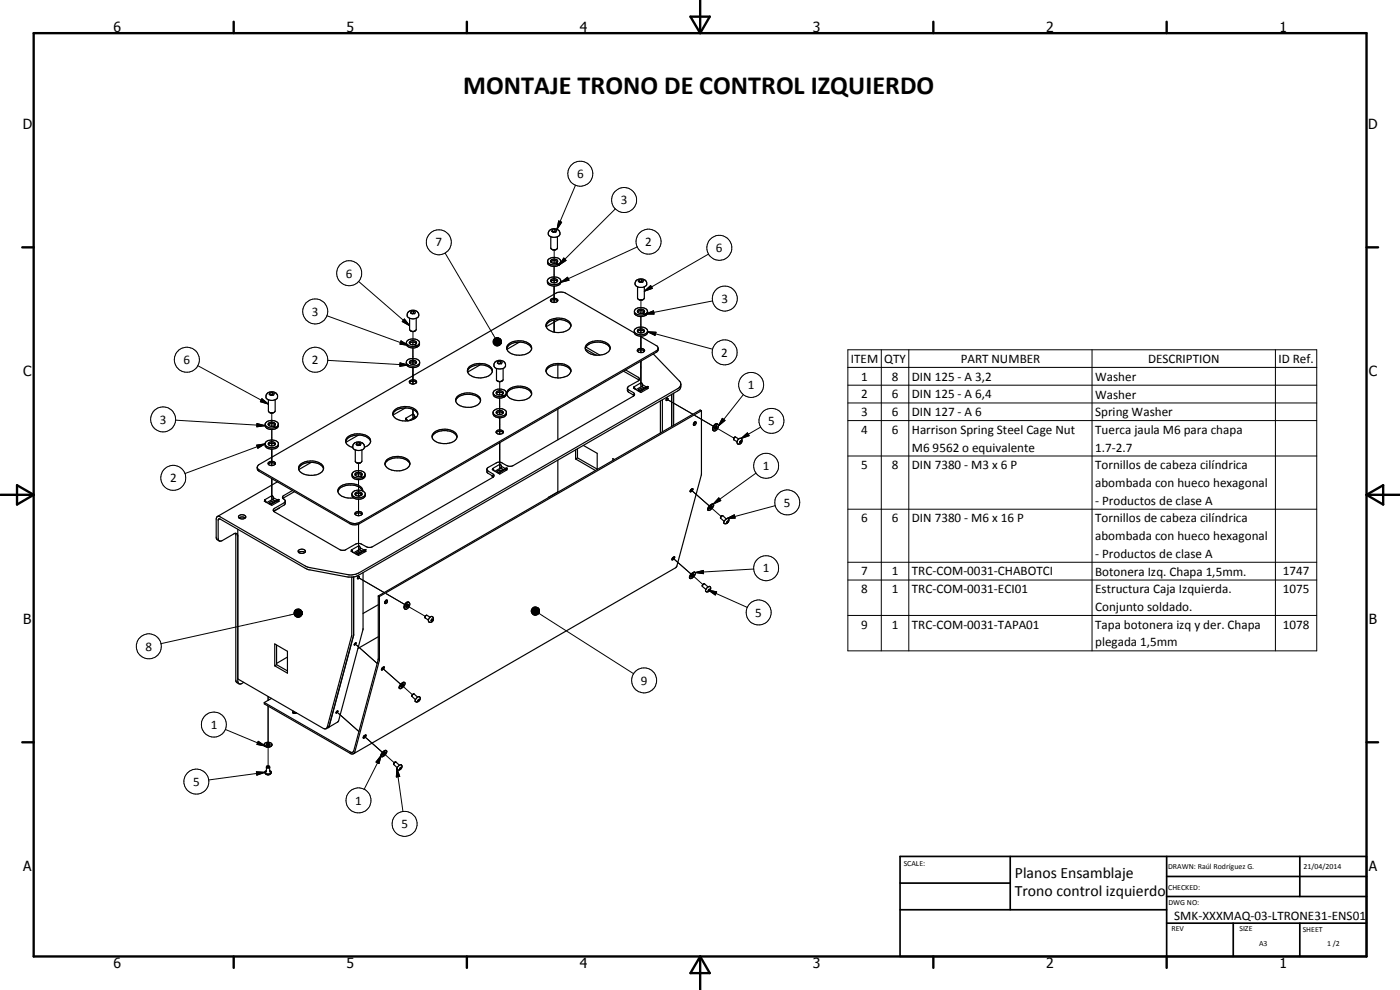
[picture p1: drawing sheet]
<svg xmlns="http://www.w3.org/2000/svg" width="420mm" height="297mm" viewBox="0 0 420 297" stroke-linecap="round" stroke-linejoin="round" font-family="sans-serif">
<g fill="none" stroke="#000" stroke-width=".3">
<path d="M172.7 55.6l-5.5 13.2M133.6 75.9l15 25.6M166.3 78.6v.4M166.3 79.9v5M166.3 75v4M167.7 66.3l.9 .4-1.4 2.1zM169.2 77.4l.7 .7-2.1 1.4zM184.7 62.7l-16.9 16.8M191.3 74.1l-23 10.6M212.6 76.2l-19.2 11.2M98.1 94.7l24.4 8.9M107.6 84.5l15.3 13.2"/>
<path d="M121.4 95.7l1.5 2-2.2-1.2zM123.9 99.5v4M166.3 85.9v4.9M166.3 96v3.6M166.3 96v3.7M168.3 84.7l2-1.5 .5 .9zM192.3 93.6v.4M192.3 95v4.9M192.4 90v4M192.4 95v4.9M193.4 87.4l1.9-1.7 .5 .8zM193.7 94.2l2.4-.9 .2 .9z"/>
<path d="M194.3 99.5l2.6 .2-.3 .9zM194.3 99.5l19.6 5.3M213.9 90.3l-20.2 3.9M59.4 109.7l21.1 11.5M78.6 119.6l1.9 1.6-2.4-.7zM98.3 108.1l24.2 1.4M120 108.9l2.5 .6-2.5 .4zM120.3 102.3l2.2 1.3-2.5-.3zM123.9 103v.5M123.9 104.4v4.9M123.9 110.3v4.9M148 102.4l2.5 .1-2.5 .2z"/>
<path d="M148 102.7l2.5-.2-2.5 .5zM148 102.5h2.5M148 102.2l2.5 .3-2.5-.1zM148 103l2.5-.5-2.3 .7zM148.2 101.9l2.3 .6-2.5-.3zM148.2 103.2l2.3-.7-2.2 .9zM148.3 101.7l.2-.2 2 1zM148.3 101.7l2.2 .8-2.3-.6zM148.3 103.4l2.2-.9-2 1.1zM148.5 101.5l.2-.1 1.8 1.1zM148.5 103.6l2-1.1-1.8 1.2zM148.7 101.4l.3-.1 1.5 1.2z"/>
<path d="M148.7 103.7l1.8-1.2-1.5 1.3zM149 101.3h.3l1.2 1.2zM149 103.8l1.5-1.3-1.2 1.3zM149.3 101.3h.3l.9 1.2zM149.6 101.3l.9 1.2zM149.8 101.5l.7 1zM149.9 118.1v.4M149.9 119.4v5M150 114.5v4M150 119.4v5M150 101.6l.5 .9zM150.2 101.8l.3 .7z"/>
<path d="M150.4 102l.1 .5zM150.5 102.5l-.9 1.3h-.3zM150.5 102.5l-.9 1.3zM150.5 102.5l-.7 1.1zM150.5 102.5l-.5 1zM150.5 102.5l-.3 .8zM150.5 102.5l-.1 .6zM150.5 102.5l-.1 .3zM192.3 100.9v4.9M192.3 108.4v7M192.4 108.4h.1M192.4 100.9v4.9"/>
<path d="M192.4 108.4v8.1M223.1 118.4l-7.5 9.4M254.5 104.9h140.7v90.4h-140.7zM254.5 110.2h140.7M254.5 115.6h140.7M264.5 104.9v90.4M272.7 104.9v90.4M327.7 104.9v90.4M382.8 104.9v90.4M52.7 126.1l26.9 1.6M77 133.6l2.6-.4-2.2 1.3zM77.1 127.1l2.5 .6-2.5 .4z"/>
<path d="M79.6 133.2l-24.1 8.9M81.6 124v3.9M81.6 128.9v4.9M81.6 134.7v5M107.6 139v4M123.9 122.9v1.9M123.9 122.9v3M149.9 125.3v5M149.9 132.8v7M150 132.8h.1M150 125.3v5M150 132.8v8.2"/>
<path d="M200.5 120l7.4 4.3M208.5 124.6l5.6 3.3M214.7 128.2l-.2-.1 5.7 3.3M216.8 125.5l.8 .7-2 1.6zM222.4 131.6l1.9-1.7 .5 .8zM228.3 128.1l-5.9 3.5M254.5 120.9h140.7M254.5 126.2h140.7M254.5 136.8h140.7M81.6 143.6v6.8M107.6 157.3h.1M107.6 143.9v4.9"/>
<path d="M107.6 149.8v4.9M107.6 157.3v8.2M207.3 146.9l5.6 4.9M213.3 152.2l3.1 2.7M215.7 149.4l.6 .8-2.3 1.1zM218.1 155.6l2.3-1.1 .2 .9zM226.9 141.9l-12.9 9.4M232.7 151.7l-14.6 3.9M254.5 152.8h140.7M107.9 173.5l7.4 4.3-7.3-4.3M115.9 178.1l5.5 3.3M201.9 167.4l5.5 4.9"/>
<path d="M207.8 172.6l-.1-.1 3.2 2.9M208.6 171.8l2.5-.6v.9zM212.6 177l2.5 .6-.4 .9zM212.6 177l11.7 5.2M226.2 170.7l-17.6 1.1M254.5 168.7h140.7M254.5 174h140.7M88.2 183.8l2.5 .1-2.5 .2zM88.2 184.1l2.5-.2-2.4 .5zM88.2 184.2l-39.9 8.9M88.2 184h2.5M88.3 183.6l2.4 .3-2.5-.1z"/>
<path d="M88.3 184.4l2.4-.5-2.3 .7zM88.4 183.3l2.3 .6-2.4-.3zM88.4 184.6l2.3-.7-2.2 .9zM88.5 183.1l.3-.2 1.9 1zM88.5 183.1l2.2 .8-2.3-.6zM88.5 184.8l2.2-.9-1.9 1.1zM88.8 182.9l.2-.1 1.7 1.1zM88.8 185l1.9-1.1-1.7 1.2zM89 182.8h.3l1.4 1.1zM89 185.1l1.7-1.2-1.4 1.3zM89.3 182.8l.2-.1 1.2 1.2zM89.3 185.2l1.4-1.3-1.2 1.3z"/>
<path d="M89.5 182.7l.3 .1 .9 1.1zM89.8 182.8l.9 1.1zM90.1 182.9l.6 1zM90.2 183l.5 .9zM90.5 183.2l.2 .7zM90.6 183.4l.1 .5zM90.7 183.9l-.9 1.3h-.3zM90.7 183.9l-.6 1.2-.3 .1zM90.7 183.9l-.6 1.2zM90.7 183.9l-.5 1zM90.7 183.9l-.2 .8zM90.7 183.9l-.1 .6z"/>
<path d="M90.7 183.9v.3zM106.9 193.5l6.3 5.6-6.2-5.6M122.1 181.7l-.2-.1 5.7 3.3M159.4 183.2l2.5 .1-2.5 .2zM159.4 183.5l2.5-.2-2.4 .5zM159.4 183.3h2.5M159.5 182.9l2.4 .4-2.5-.1zM159.5 183.8l2.4-.5-2.3 .7zM159.6 182.7l.2-.2 2.1 .8zM159.6 182.7l2.3 .6-2.4-.4zM159.6 184l2.3-.7-2.1 .9zM159.8 184.2l2.1-.9-1.9 1.1z"/>
<path d="M160 182.3l.2-.1 1.7 1.1zM160 182.3l1.9 1-2.1-.8zM160 184.4l1.9-1.1-1.7 1.2zM160.2 182.2l.3-.1 1.4 1.2zM160.2 184.5l1.7-1.2-1.4 1.3zM160.5 182.1h.2l1.2 1.2zM160.5 184.6l1.4-1.3-1.2 1.3zM160.7 182.1l.3 .1 .9 1.1zM161 182.2l.9 1.1zM161.2 182.2l.7 1.1zM161.5 182.4l.4 .9zM161.7 182.6l.2 .7z"/>
<path d="M161.7 184l28.4 18.1M161.8 182.8l.1 .5zM161.9 183.3l-.9 1.2-.3 .1zM161.9 183.3l-.9 1.2zM161.9 183.3l-.7 1.1zM161.9 183.3l-.4 1zM161.9 183.3l-.2 .8zM161.9 183.3l-.1 .6zM161.9 183.3v.3zM254.5 184.7h140.7M67.6 218.9l12 5M80.5 209v1.1"/>
<path d="M80.5 211.8v11.9M101.5 213.9l6.2 5.6-6.2-5.5M114.7 200.4l5.5 4.9M120.7 205.7l-.1-.1 3.2 2.8M77 231.6l2.5 .1-2.4 .9zM77.5 222.4l2.1 1.5-2.5-.5zM79.5 231.7l-16.9 2.3M80.5 224.2v5.8M109.3 220.9l5.5 4.8M114.4 226.6l-.7 2.5-.9-.5zM114.4 226.6l-5.1 10.2M115.2 226.1l-.1-.1 3.2 2.9"/>
<path d="M119.1 230.5l.9 2.5-1.1 .1zM119.1 230.5l1.8 13"/>
<circle cx="174.2" cy="52.1" r="3.7"/>
<circle cx="131.7" cy="72.7" r="3.8"/>
<circle cx="187.3" cy="60" r="3.8"/>
<circle cx="194.6" cy="72.5" r="3.8"/>
<circle cx="215.9" cy="74.4" r="3.7"/>
<circle cx="94.6" cy="93.5" r="3.8"/>
<circle cx="104.8" cy="82" r="3.8"/>
<circle cx="217.5" cy="89.6" r="3.8"/>
<circle cx="56.1" cy="107.9" r="3.8"/>
<circle cx="94.6" cy="107.9" r="3.8"/>
<circle cx="217.5" cy="105.7" r="3.8"/>
<circle cx="225.4" cy="115.5" r="3.7"/>
<circle cx="48.9" cy="125.9" r="3.7"/>
<circle cx="229.9" cy="139.7" r="3.8"/>
<circle cx="231.5" cy="126.3" r="3.7"/>
<circle cx="52" cy="143.4" r="3.8"/>
<circle cx="236.3" cy="150.7" r="3.7"/>
<circle cx="229.9" cy="170.5" r="3.8"/>
<circle cx="44.7" cy="193.9" r="3.7"/>
<circle cx="227.7" cy="183.8" r="3.8"/>
<circle cx="64.2" cy="217.4" r="3.7"/>
<circle cx="193.3" cy="204.2" r="3.8"/>
<circle cx="58.9" cy="234.5" r="3.7"/>
<circle cx="107.6" cy="240.2" r="3.8"/>
<circle cx="121.4" cy="247.2" r="3.8"/>
</g>
<g fill="none" stroke="#000" stroke-width=".35">
<path d="M164.3 78.4a1.51 1.51 0 0 0 1.8 1.5l1.5-.3-.2-.3M164.9 69.2a1.77 1.77 0 0 1 2-.5 1.77 1.77 0 0 1 1.1 1.7 2.13 2.13 0 0 1-3.5-.2zM165.3 71v3.5l.5 .4M165.3 78.6a1.42 1.42 0 0 1 2 0M165.8 69v.5M166.5 68.9l.5 .3-.2 .4-.7 .1-.5-.3 .2-.4M166.5 68.9l-.7 .1M166.5 69.5l-.7 .1M166.5 68.9v.6M166.5 69.5l.2 .1M166.9 78.9a.53 .53 0 0 0 .5-.6 .53 .53 0 0 0-.6-.5 .96 .96 0 0 0-1.5 .8l2.1 .7M166.9 78.9l.2 .3"/>
<path d="M166.9 78.9l.6 .3M167 74.8h-1.3M167.3 71v3.5l-.6 .5-.9-.1M167.4 79.3l.4 .2M167.5 79.2l.3 .3M167.5 79.2l.6-.4a1.14 1.14 0 0 0-.2-1.2 1.14 1.14 0 0 0-1.2-.3 1.87 1.87 0 0 0-2.3 1.2 2.19 2.19 0 0 0 3 .8M168.3 78.4l-.1 .7-.4 .4M122.5 93.6a1.72 1.72 0 0 1 2.1-.5 1.72 1.72 0 0 1 .9 1.9 2.29 2.29 0 0 1-3.3-.1zM122.9 95.5v3.3l.3 .4M123.2 99.2l.3 .2 1.1-.1M123.2 99.3l.4 .1M123.4 93.5v.5l.7-.1"/>
<path d="M124.1 93.3l.6 .3-.2 .5-.8 .1-.5-.3 .2-.4M124.1 93.3l-.7 .2M124.1 93.3v.6M124.1 93.9l.3 .2M124.9 95.5v3.5l-.6 .4-.6 .1M163.9 97.8a2.36 2.36 0 0 1 2.2-2.2 4.5 4.5 0 0 1 5.2 1.6l.1 .2a2.51 2.51 0 0 1-2.8 2.3 4.4 4.4 0 0 1-4.7-1.6M163.9 97.8v.3M163.9 97.8a3.6 3.6 0 0 1 4.2-1.9 3.4 3.4 0 0 1 3.3 1.9M164.3 84.3a2.43 2.43 0 0 0 4 0M164.5 83.7a2.62 2.62 0 0 1 3.8 .4 1.7 1.7 0 0 1-2.4 1.7 1.37 1.37 0 0 1-1.4-.6 1.37 1.37 0 0 1 0-1.5zM165.3 90.3a1.38 1.38 0 0 1 2 0M165.3 89.8a1.4 1.4 0 0 1 2.1 .4 1.24 1.24 0 0 1-2.2-.2z"/>
<path d="M165.3 84.5l.1-.2a1.53 1.53 0 0 1 1.9 .2M165.5 83.8a1.18 1.18 0 0 1 1.8 .5 1.15 1.15 0 0 1-1.1 .6 1.15 1.15 0 0 1-.9-.8zM167.7 95.9l-3.8 2.1M190.4 99.9l-20.7-12-1.2-.3-1.3 .2-89.4 51.6a1.17 1.17 0 0 0 0 2l27.2 15.7a3.1 3.1 0 0 0 2.9 0l89.2-51.5a1.14 1.14 0 0 0-.2-1.9l-4.8-2.8M190.4 99.4a2.39 2.39 0 0 0 3.9 0M190.4 93.5a2.25 2.25 0 0 0 3 .9M190.5 98.8a2.54 2.54 0 0 1 3.8 .4v.7a2.39 2.39 0 0 1-3.9-.2zM190.9 84.2a1.99 1.99 0 0 1 3.2 .6l-.1 .8a2.37 2.37 0 0 1-3 .3 1.05 1.05 0 0 1-.1-1.7zM191.3 86.1v3.4l.3 .3M191.3 93.6v-.1a1.18 1.18 0 0 1 1.1-.8 1.18 1.18 0 0 1 1.1 .7l-.1 .2M191.3 99.5a1.53 1.53 0 0 1 2.1 0M191.3 93.6l.7 .4h.8l.6 .4"/>
<path d="M191.3 93.6a1.42 1.42 0 0 1 2.1 0M191.4 99a1.3 1.3 0 0 1 2 .4 1.27 1.27 0 0 1-2.1-.1zM191.6 89.8l.6 .2M191.8 84v.6M192.6 83.9l.5 .3-.2 .5-.8 .1-.5-.3 .2-.5M192.6 83.9l-.8 .1M192.6 84.5l-.8 .1M192.6 83.9v.6M192.6 84.5l.2 .2M192.9 93.9l.3 .3M192.9 93.9l.7 .4M192.9 89.9l-.4 .1"/>
<path d="M193.4 93.6l-.5 .3M193.4 86.1v3.4a1.17 1.17 0 0 1-1.8 .3M193.5 94.4l.3 .2M193.6 94.3l.2 .3M194.3 93.4v.6l-.5 .6M194.3 93.4a2.28 2.28 0 0 0-3.7-.4 1.29 1.29 0 0 0 0 1.4 1.29 1.29 0 0 0 1.2 .6l1.9-.3-.3-.3M194.3 93.4l-.7 .9M80.3 118a1.73 1.73 0 0 1 2-.4 1.73 1.73 0 0 1 .9 1.9 2.3 2.3 0 0 1-3.4-.2l.1-.8zM80.5 119.9v3.4l.5 .5M81 117.9l.1 .6 .6-.1M81.7 117.8l.6 .3-.2 .4-.7 .2-.6-.3 .2-.5M81.7 117.8l-.7 .1"/>
<path d="M81.7 117.8v.6M81.7 118.4l.3 .1M82.6 119.9v3.4l-.7 .6M122 108.8a2.39 2.39 0 0 0 3.9 0M122 102.9a2.23 2.23 0 0 0 3 .9M122.1 108.2a2.77 2.77 0 0 1 3.8 .2 1.43 1.43 0 0 1-1.6 1.9 1.73 1.73 0 0 1-2.3-1.7zM122.9 108.5a1.25 1.25 0 0 1 2.1 .3 1.18 1.18 0 0 1-1.1 .5 1.18 1.18 0 0 1-1-.8zM122.9 103l-.1-.1a1.16 1.16 0 0 1 1.2-.7 1.16 1.16 0 0 1 1 .8l-.5 .3M122.9 114.8a1.43 1.43 0 0 1 2.1 0M122.9 103l2.1 .8M122.9 103l.7-.3h.7l.7 .3M122.9 114.3a1.19 1.19 0 0 1 1.2-.4 1.19 1.19 0 0 1 .9 .9 1.28 1.28 0 0 1-2.2-.3z"/>
<path d="M122.9 108.9a1.48 1.48 0 0 1 2 0M124.5 103.3l.2 .3M124.5 103.3l.7 .4M125 103.8l.3 .3a2.21 2.21 0 0 1-3.3-.8 1.62 1.62 0 0 1 2-1.6 1.48 1.48 0 0 1 1.5 .5 1.48 1.48 0 0 1 .2 1.6l-.3 .2M125 103.8l.4 .2M125.2 103.7l.2 .3M125.9 102.9l-.3 .5-.4 .3M137.2 119a5.1 5.1 0 0 1 7 .6 1.95 1.95 0 0 1-1.8 2.3 4.6 4.6 0 0 1-5.6-1.4l-.1-.5zM140.3 111.4a2.51 2.51 0 0 1 2.7-2.3 4.4 4.4 0 0 1 4.7 1.6 2.35 2.35 0 0 1-2.6 2.6 4.2 4.2 0 0 1-4.7-1.6M140.3 111.4l.1 .3M140.3 111.4a3.9 3.9 0 0 1 4.6-1.9 3.1 3.1 0 0 1 2.9 1.9M144.1 109.5l-3.7 2.1"/>
<path d="M148 118a2.14 2.14 0 0 0 3 .8M148.5 108.7a1.97 1.97 0 0 1 3.2 .4 1.51 1.51 0 0 1-2.2 1.6 1.19 1.19 0 0 1-1.2-.7 1.19 1.19 0 0 1 .2-1.3zM149 118.1l-.1-.2a1.18 1.18 0 0 1 1.1-.7 1.18 1.18 0 0 1 1.1 .7l-.5 .5M149 118.1l.6 .4 .8-.1 .6 .4M149 118.1a1.42 1.42 0 0 1 2 0M149 110.5v3.5l.3 .3M149.3 114.3l.5 .2M149.3 114.3l.5 .2 .9-.2M149.4 108.5v.5h.8M150.2 108.4l.5 .3-.2 .4-.7 .1-.5-.3 .1-.4M150.2 108.4l-.8 .1M150.2 108.4v.6"/>
<path d="M150.2 109l.2 .1M150.6 118.4l.2 .3M150.6 118.4l.6 .3M150.7 114.3l-.6 .2M151 110.5v3.4l-.3 .4M151.1 118.8l.4 .2M151.2 118.7l.3 .3M152 117.9l-.1-.2a2.09 2.09 0 0 0-3.1-.7l-.7 .6a1.35 1.35 0 0 0 1.4 1.8l1.8-.2-.3-.4M152 117.9l-.1 .6-.4 .5M152 117.9l-.8 .8M152.1 104.6a3.7 3.7 0 0 1 4.2-1.9 3.6 3.6 0 0 1 3.2 1.9M152.1 118.2a2.76 2.76 0 0 1 2.8-1.9 4 4 0 0 1 4.6 1.9"/>
<path d="M152.3 117.1a5.2 5.2 0 0 1 7 .2 1.92 1.92 0 0 1-1.6 2.6 5.1 5.1 0 0 1-5.4-1.2l-.3-.7zM152.6 103.3a5.2 5.2 0 0 1 6.7 .4 1.92 1.92 0 0 1-1.6 2.6 4.9 4.9 0 0 1-5.5-1.4l-.1-.8zM155.9 102.7l-3.8 2.1M163.9 111.4a3.6 3.6 0 0 1 4.2-1.9 3.4 3.4 0 0 1 3.3 1.9M164.4 110.1a5.3 5.3 0 0 1 6.7 .4 1.87 1.87 0 0 1-1.6 2.6 5.4 5.4 0 0 1-4.4-.3 1.61 1.61 0 0 1-.7-2.7zM167.4 109.5v3.9M175.7 104.7l3.1 1.9M175.7 104.6a3.7 3.7 0 0 1 4.2-1.9 3.6 3.6 0 0 1 3.2 1.9M175.8 104.1l4.2 2.5M175.9 103.5a5 5 0 0 1 7.1 .4 2.31 2.31 0 0 1-2.6 2.6 4 4 0 0 1-4.7-1.9zM187.1 111.4l4.7 2.7M187.7 111l3.8 2.2 .4 .5-.4 .6-2.8 1.6-.4 .6"/>
<path d="M188.3 116.5l.4 .5 1.6 1 .1 .5-.3 .4-36.1 20.8-1.4 .2-2.3-1.2h-.7l-3.1 1.6-.4 .4v.9l1.8 1.2M188.3 116.5l.1 .9 1.9 1.3M190.1 118.5l.2 .2M190.2 116.2l.2 .2M190.2 116.1v.1M190.2 116.1l.2 .2M190.4 116.4l.1 .3M190.4 116.3l.2 .5M191.3 105.3a1.41 1.41 0 0 0 2.1 .1M191.3 105.3a1.15 1.15 0 0 1 .9-.8 1.15 1.15 0 0 1 1.2 .4v.5M191.3 105.4a1.47 1.47 0 0 1 2.1 0M192 117.3l-.2 .2"/>
<path d="M192 117.3h.3M192.3 117.3v.1M192.3 117.4l-.4 .1M192.6 116l.8 .5M192.9 115.4l1.1 .7M192.9 115.5l-.5-.7-2.2 1.3M192.9 115.5l-.2 .4-1.8 1M192.9 116.8a.83 .83 0 0 0-1.4 .4l.1 .1M194.1 116.3l.2 .4M194.3 116.2l.3 .3-2.2 1.3-2.3-1.3 .3-.2M194.5 116l-2.2 1.3M194.5 116l-2.5 1.3"/>
<path d="M194.5 116l-2.2 1.4M196.1 106.2l7.8 8.1a1.38 1.38 0 0 1-.5 2.3l-96.1 55.5a5 5 0 0 1-3.1 .3l-12.2-2.4-25.9-14.9-.9-.1M197.5 104.6l-.3 .6-89.3 51.6a3.1 3.1 0 0 1-2.9 0l-27.5-15.9-.3-.6M198.8 120v9.6M200.1 119.5h.2a.34 .34 0 0 1 .1 .5 .34 .34 0 0 1-.5 0zM200.3 119.5h.1M201.6 118.3v9.6M202.2 118v9.6M204.3 115.3l-.1 1.2-.5 .6-96.7 55.8-1.2 .2h-1.6l-11.9-2.3-26.2-15.1-.5 .1-.1 6 .2 .5 1-.1 3.5-2a.71 .71 0 0 1 .7-.1 .71 .71 0 0 1 .5 .6M79.6 133.3a2.4 2.4 0 0 0 3.8 .3l.2-.3M79.6 127.4a2.4 2.4 0 0 0 3 .9M79.9 132.5a2.7 2.7 0 0 1 3.6 .4 1.44 1.44 0 0 1-1.6 1.8h-.7a1.35 1.35 0 0 1-1.5-.6 1.35 1.35 0 0 1 .2-1.6z"/>
<path d="M80.5 139.2a1.41 1.41 0 0 0 2.1 0M80.5 139.2a1.11 1.11 0 0 1 .8-.9 1.11 1.11 0 0 1 1.2 .4l.1 .5M80.5 139.2a1.47 1.47 0 0 1 2.1 0M80.5 127.5l.7-.4 .9 .1 .5 .3M80.5 127.5l.3 .3 1.2 .1 .6 .4M80.5 133.4l.7-.4h.7l.7 .4M80.8 123.7l.2 .1M81 123.8l.9 .1M82.2 127.8l.2 .3M82.2 127.8l.6 .4M82.2 123.7l-.3 .2M82.6 133.4a1.07 1.07 0 0 0-.7-.9 1.07 1.07 0 0 0-1.1 .3l-.3 .3 .1 .3"/>
<path d="M82.6 133.4a1.49 1.49 0 0 1-2 0M82.6 127.5a1.14 1.14 0 0 0-1-.9 1.14 1.14 0 0 0-1.1 .7v.2M82.6 128.3l.3 .3a2.31 2.31 0 0 1-3.3-.9 1.97 1.97 0 0 1 3-1.3l.7 .3 .2 .4v1l-.5 .4M82.6 128.3l.4 .2M82.6 127.5l-.4 .3M82.8 128.2l.2 .3M83.5 127.3l-.2 .6-.5 .3M90.1 139.4a5.3 5.3 0 0 1 6.8 .3 1.68 1.68 0 0 1-1.2 2.5 5.1 5.1 0 0 1-6-1.2v-.9zM93.4 138.7l-3.7 2.2M103.7 132.5a4.2 4.2 0 0 1 5.2-1.8 2.74 2.74 0 0 1 2.3 1.8M106.6 135a1.32 1.32 0 0 1-.6-1.7 1.32 1.32 0 0 1 1.6-.7 1.43 1.43 0 0 1 1.4 .6 1.43 1.43 0 0 1 .1 1.5l-.4 .3M106.6 135l.9 .2 1.2-.2"/>
<path d="M106.6 135v3.5a1.19 1.19 0 0 0 1.7 .3M107 138.8l.5 .1M107.1 133v.5l.7-.1M107.6 130.6l-3.8 2.1M107.8 132.8l.6 .3-.2 .5-.8 .1-.5-.3 .2-.4M107.8 132.8l-.7 .2M107.8 132.8v.6M107.8 133.4l.3 .2M108.6 135v3.3l-.2 .4-.7 .2M109.4 134.2a1.8 1.8 0 0 0 1.6-1.1 1.8 1.8 0 0 0-.4-2 5.6 5.6 0 0 0-6.4 .1 1.75 1.75 0 0 0-.3 1.9 1.75 1.75 0 0 0 1.5 1l.5 .2M115.5 139.3a4.3 4.3 0 0 1 5.6-1.7 2.74 2.74 0 0 1 1.9 1.7M116 138a4.9 4.9 0 0 1 6.9 .6 1.87 1.87 0 0 1-1.7 2.4 4.6 4.6 0 0 1-5.6-1.4l-.1-.5z"/>
<path d="M117.9 124.3a4.1 4.1 0 0 1 4.6-1.8 3 3 0 0 1 2.9 1.8M118.4 123.1a5.1 5.1 0 0 1 6.8 .3 1.68 1.68 0 0 1-1.3 2.5 4.9 4.9 0 0 1-5.9-1.3l-.1-.8zM121.7 122.4l-3.8 2.1M121.7 125.5l.4 .7M121.7 125.5l.4 .5M121.7 125.5l2.3-1.3 .4 .4v.6l-1.8 1M122 125.7l-.3 .2 .7 .4M122.1 126l.1 .2M124.1 125.4l.3 .2M124.4 124.9l.5 .3M129.7 131.1a3.9 3.9 0 0 1 4.6-1.8 3 3 0 0 1 2.8 1.8M130.2 129.8a5.1 5.1 0 0 1 6.7 .4 1.84 1.84 0 0 1-1.6 2.6 5.1 5.1 0 0 1-5.6-1.4v-.8z"/>
<path d="M136.8 120.3a3.6 3.6 0 0 1 4.2-2 3.3 3.3 0 0 1 3.2 2M148 123.9a2.29 2.29 0 0 0 3.1 .8l.9-.8M148.2 123.2a2.58 2.58 0 0 1 3.8 .5 1.8 1.8 0 0 1-2.7 1.6 1.32 1.32 0 0 1-1.1-2.1zM148.9 129.8a1.46 1.46 0 0 0 2.1 0M148.9 129.8a1.1 1.1 0 0 1 1.1-.8 1.1 1.1 0 0 1 1 .8M148.9 129.8a1.52 1.52 0 0 1 2.1 0M149 124a1.43 1.43 0 0 1 1.9 0M149 123.4a1.27 1.27 0 0 1 2 .4 1.24 1.24 0 0 1-2.1-.1zM150.5 139.9l1.1 .7M150.5 140l-.4-.7-2.3 1.3M150.5 140l-.1 .3-1.9 1.1M167.4 122.7v9.3"/>
<path d="M167.4 138v9.6M172.8 135v2.7M172.8 137.7l5.9 3.5M173.3 134.7v2.7M173.3 137.4l5.9 3.4M173.3 137.4l-.5 .3M175.1 133.6l4.1 2.4v4.9M184.4 137.9l-.5-.3v.6M198.2 120.3v9.6M208.4 126.7l.5-.1a.74 .74 0 0 1-.7 1l-.1-.4zM208.6 126.6l-.5 .8M210.5 123.2v19.1l-7.4 27.7-.3 .3-96.7 55.8"/>
<path d="M210.5 123.2l-96.6 55.8M210.5 123.2l-.4-.2-96.6 55.8M214.2 127.6l.6-.4 .6 .1a1.4 1.4 0 0 1-.8 2 .65 .65 0 0 1-.7-.3 .65 .65 0 0 1 0-.7zM214.6 128l.4-.2a.5 .5 0 0 1 .1 .6 .5 .5 0 0 1-.7 .2zM215 127.8v.6l-.6 .3M215.3 127.2a1.41 1.41 0 0 0-1.1 2M220.2 131.5v.5l1 .5M220.2 131.5v.2M220.4 131.2l.3-.1 1 .6M220.5 131.2l-.3 .3M220.5 131.2h.1M221.6 131.8a.71 .71 0 0 1 1.1 0 .71 .71 0 0 1-.2 1.1 .7 .7 0 0 1-1 .3 .7 .7 0 0 1-.2-1z"/>
<path d="M222.2 132.3v.2M222.2 132.5l-.2 .2 .3 .2M222.2 132.5l.3 .1M222.5 132.6v-.4l-.5 .3v.4h.3M222.5 132.6l-.2 .3M65.2 155l-.3 .7v5.5l.2 .6 .7 .5M71.4 158.8v45.6a.75 .75 0 0 0 .3 .7 .75 .75 0 0 0 .8 0l.6-.4M71.7 155.4l.8 .3 1.1-.3M71.7 155.4a.81 .81 0 0 1 .3-.9 .81 .81 0 0 1 1 0l.7 .4-.1 .5M71.7 155.4a1.59 1.59 0 0 1 1.9 0M79.4 150l.3 .6M79.4 150l.1 .2"/>
<path d="M79.7 150.3l.1 .3M81.2 151.2l-.1 .1M81.2 151.2h.3M81.5 151.3l-.4 .1M81.5 151.2v.1M81.7 149.9l.9 .4M82.1 149.4l1.1 .6M82.1 149.4l-.5-.7-2.2 1.3M82.1 149.4l-.2 .3-1.8 1.1M82.1 150.7a.81 .81 0 0 0-1.3 .5M83.3 144.6l-18.1 10.4M83.3 150.2l.2 .3"/>
<path d="M83.5 150.2l.3 .2-2.2 1.2-2.3-1.2 .3-.2M83.7 149.9l-2.2 1.3M83.7 149.9h-.3l-2.2 1.3M83.7 149.9l-2.2 1.4M83.8 152.4l-1.6 1M85.6 150.4v.8l-.4 .4-3.1 1.8M87.7 147.2l-2.5 1.5a.57 .57 0 0 0-.4 .6 .57 .57 0 0 0 .4 .5l.4 .6M88.3 147.5l-3.4 2.1M89.6 140.7a3.9 3.9 0 0 1 4.7-1.9 3 3 0 0 1 2.8 1.9M105.6 148.3l.2 .4a2.71 2.71 0 0 0 3.5 .2l.3-.6M105.7 142.4a2.2 2.2 0 0 0 3 .9M105.8 147.7a2.55 2.55 0 0 1 3.8 .4 1.73 1.73 0 0 1-2.3 1.7 1.35 1.35 0 0 1-1.4-.6 1.35 1.35 0 0 1-.1-1.5z"/>
<path d="M106.6 154.3a1.37 1.37 0 0 1 2.1 0M106.6 142.5l-.1-.1a1.19 1.19 0 0 1 1.1-.7 1.19 1.19 0 0 1 1.1 .7l-.5 .5M106.6 142.5l.4 .4h1l.7 .4M106.6 142.5l.7-.3h.7l.6 .3M106.6 153.8a1.13 1.13 0 0 1 1.2-.4 1.13 1.13 0 0 1 .9 .9 1.22 1.22 0 0 1-2.2-.3zM106.6 148.4a1.48 1.48 0 0 1 2 0M106.7 147.9l.1-.1a1.24 1.24 0 0 1 1.9 .4 1.18 1.18 0 0 1-1.1 .6 1.18 1.18 0 0 1-1.1-.6zM108.2 142.9l.2 .2M108.2 142.9l.7 .3M108.5 148.3l-.7 .5M108.7 143.3l.4 .2M108.8 147.3a4.7 4.7 0 0 0-6.5-1l-.9 1.2"/>
<path d="M108.9 147.3a3 3 0 0 0-3.4-2.2 3.7 3.7 0 0 0-4.1 2.1 3 3 0 0 0 3.3 2.2h1.4M108.9 143.2a1.01 1.01 0 0 0 .6-1.2 1.01 1.01 0 0 0-1.1-.7l-.3-.1a2.13 2.13 0 0 0-2.4 .8 1.4 1.4 0 0 0 1.4 1.9l1.8-.3-.2-.3M108.9 143.2l.2 .3M109.6 142.3l-.1 .8-.4 .4M146.1 141l2.1 1.4v.4l-.2 .3-36.2 20.9-.7 .3a3.4 3.4 0 0 1-2.6-1l-1.4-.2-3.3 1.8a1.91 1.91 0 0 1-1.9 0l-19.7-11.4-.2-.4 .4-.6 2.8-1.6 .4-.5M147.7 142.7l.2 .5-.1-.2M147.8 142.8v.2M147.8 143h.1M147.8 140.6h.1M147.8 140.6l.4 .6M147.9 142.8l.2 .2M147.9 142.8v.2"/>
<path d="M147.9 143l.1 .1M149.6 141.7l-.1 .2M149.6 141.7l.3 .1M149.9 141.8v.1M149.9 141.9l-.2-.1-.1 .2M150.2 140.4l.8 .5M150.5 141.2l-.8-.1-.4 .3-.1 .4M151.8 140.8l.1 .3M151.8 140.7l.4 .2-2.2 1.3-2.3-1.3 .3-.1M152.2 140.5l-2.3 1.4M152.2 140.5l-2.3 1.3M152.2 140.5l-.3-.1-2.3 1.3"/>
<path d="M164.6 149.2v.1M164.6 149.2l.1 .1M167.4 147.6l-2.8 1.6M167.4 147.6h.1M207.5 146.8l.3-.2a.66 .66 0 0 1-.7 .8l.3-.5M207.5 146.8l-.1 .1M207.5 146.8l-.3 .3M213 151.9l.9-.6a.75 .75 0 0 1-.2 1.3 .87 .87 0 0 1-1.2 .4zM213.6 151.8l-.7 .8M213.7 151.8l-.8 .8M213.7 151.8a.63 .63 0 0 1-.8 .8M214.1 151.4a.83 .83 0 0 0-1.2 .4l-.4 .6v.6"/>
<path d="M216.2 155.3l1.1 1.1M216.2 155.3l.5-.6h.2l1.1 1M216.7 154.7l-.5 .6M217.8 155.8a.51 .51 0 0 1 .7-.2 .51 .51 0 0 1 .3 .6 .9 .9 0 0 1-.6 .8 .9 .9 0 0 1-1-.2zM218 156.7l.2 .2M218.3 156.4l.2 .2M218.5 156.6v-.3h-.2l-.3 .6h.2M218.5 156.6l-.3 .3M70.7 160l.1 44.1 .1 .5 .8 .5M89.6 165.1a1.17 1.17 0 0 1 1.2-.4 1.17 1.17 0 0 1 .8 .9 1.1 1.1 0 0 1-1.2 .6 1.1 1.1 0 0 1-.8-1.1zM89.7 165.7l.5-.2 1.3 .2M105.4 165l.4 .7"/>
<path d="M105.4 165l2.4-1.2 .3 .5v.4l-1.9 1.2M105.4 165l.5 .7M105.6 173.1v17.5l-7.6 28h-.9l-25.7-14.9M106.1 173.1v17.5l-7.3 27.2-.3 .5M107.5 166.2h-.2l-.2 .2M107.5 166.2v.1M107.5 166.3l-.3 .1M107.8 164.9l.9 .5M108.1 164.4l1.2 .6M108.1 165.7l-.8-.1-.5 .3v.3M109 171.8v17l-7.4 27.4-.3 .5-2.8 1.6M109.4 165.2l.1 .4"/>
<path d="M109.5 165.2l.3 .2-2.2 1.3-2.2-1.3 .2-.2M109.8 164.9l-2.3 1.3M109.8 164.9h-.3l-2.3 1.3M109.8 164.9l-2.3 1.4M113.5 178.8l.4 .2M113.5 178.8v19.2l-7.5 27.6-.8 .1-25.9-14.9M113.9 179v19.1l-7.4 27.5a.87 .87 0 0 1-1.4 .4l-25.8-14.8v-.4M201.9 167.3l.4-.3 .2 .2-.8 .8zM202 167.2l-.3 .3M208.1 172.3l-.6 .7M208.1 172.3h.1M208.1 172.3l-.2 .4-.4 .3"/>
<path d="M208.2 172.3h.1M208.2 172.3l-.4 .7h-.3M208.6 171.8l.1 .4-.3 .6a1.11 1.11 0 0 1-1.3 .7M208.6 171.8v-.1a1.87 1.87 0 0 0-1.5 1.8M208.6 171.8l-.1-.1a1.66 1.66 0 0 0-1.6 1.7l.2 .1M211.1 175.3l-.3 .5M211.1 175.2h.3l1.1 .9M211.3 175.2l-.5 .4v.3l1.1 1M211.8 177.4v.1M212.5 177.2l.2 .1M212.8 176.8l.2 .2M213 177l.1-.2h-.2l-.3 .2-.1 .3h.2"/>
<path d="M213 177l-.3 .3M213.1 176a1.23 1.23 0 0 0-1.3 1.4M213.1 176h.1M213.1 176a1 1 0 0 1-.1 1.2 1 1 0 0 1-1.2 .3M82.5 193.2l3.8 2.2v6.6l-3.8-2.2zM83 193.5v5.9M83 199.4l3.3 1.9M83 199.4l-.5 .4M86.3 197.1l-3.3 2M106.5 193.1l.4-.1a.4 .4 0 0 1-.2 .4 .4 .4 0 0 1-.4 0zM113.5 181.4l-4.5 2.7M113.5 191.1l-6.1 3.5"/>
<path d="M115.7 180.2l.3-.2a.54 .54 0 0 1 .2 .8 .54 .54 0 0 1-.7 .2zM115.9 180l-.4 .9M122 181.5l.4-.2a.54 .54 0 0 1 0 .6 .54 .54 0 0 1-.6 .2zM122.4 181.3l-.1 .5-.4 .4M122.8 180.7a1.23 1.23 0 0 0-1.4 .7 1.23 1.23 0 0 0 .3 1.4 1.18 1.18 0 0 0 1.2-.7 1.18 1.18 0 0 0-.4-1.4 1.49 1.49 0 0 0-1 2M127.9 184.6l-.3 .4v.4l1 .7M127.9 184.7l-.4 .5M127.9 184.6l1.2 .6M129.1 185.1l.3-.1a.88 .88 0 0 1 .6 1.2 .88 .88 0 0 1-1.4 .2v-.6zM129.4 186.1v.3h.2M129.4 186.1l.2-.4 .3 .1v.3M129.4 186.1l.2 .3"/>
<path d="M129.6 185.9l-.2 .2M129.6 185.9l.3 .2M129.6 185.8v.1M129.7 185h.1M129.9 186.1l-.3 .3M81.5 209.5l-2.2 1.3M87.9 213.9h1M88.2 213.4l-.4 .3 .2 .3 .9-.1M98.5 218.3l-.6 .3M101.1 213.4h.3l-.5 .6zM114.6 200.5l.7-.4a.72 .72 0 0 1-.8 .9zM114.8 200.4l-.2 .2"/>
<path d="M115.3 200.2h.1M119.8 206.4l.1 .2M119.8 206.4a2.61 2.61 0 0 1 1.6-1.7 1.23 1.23 0 0 1-.9 1.8l-.6 .1M120.5 205.7l.6-.4-.2 .6-.5 .3zM121 205.3l-.2 .5-.5 .2M121.5 204.9a1.22 1.22 0 0 0-1.5 .8l-.2 .7M124.2 208.2l-.6 .5M124.2 208.2l-.5 .3-.1 .4 1.1 1M124.2 208.2h.1M124.3 208.2l1 1M125.4 209.2a.53 .53 0 0 1 .7 .1 .53 .53 0 0 1-.1 .8l-1 .6-.4-.3 .1-.5M125.4 209.2l-.7 .7"/>
<path d="M125.4 210.2l.1 .2M125.6 209.9l.2 .2M125.8 210.1l.1-.3-.5 .3v.3h.1M125.8 210.1l-.3 .3M79.3 223.5a1.24 1.24 0 0 1 1.1-.8 1.24 1.24 0 0 1 1.2 .8M79.3 223.4a1.25 1.25 0 0 0 1.1 .8 1.25 1.25 0 0 0 1.2-.8M79.3 223.6a1.57 1.57 0 0 0 2.3 0M79.9 223.4l.4-.2 .7 .2M80 223.3a.46 .46 0 0 1 .6-.3 .46 .46 0 0 1 .2 .6h-.7zM80 231.2l-.4 .2a.91 .91 0 0 0 .7 1.1 .91 .91 0 0 0 1.1-.8M80 230.2l.3 .2 .6-.2M80.1 229.9l-.1 .1"/>
<path d="M80.1 229.9l-.1 1.7M80.2 229.9h-.1M80.7 229.9l.2 .2v1.5M80.7 229.9l.1 .1-.3 .3-.5-.3M80.7 229.9h-.6M80.9 231.2l.4 .2a.75 .75 0 0 1-.3 .8 .75 .75 0 0 1-.9 0l-.6-.5M109.4 220.7l.3-.2a.6 .6 0 0 1 0 .6 .6 .6 0 0 1-.5 .4l-.2-.3 .3-.3M109.4 220.7l-.2 .3M109.4 220.7l-.1 .1M114.3 226.9l.2 .1M115.5 225.7l-.7 .8M115.6 225.7l-.5 .3-.3 .5"/>
<path d="M115.6 225.7v.1M115.6 225.8h.1M115.6 225.8l-.3 .6-.5 .1M116 225.3a1.77 1.77 0 0 0-1.6 1.6M116 225.3l-.2 1a1.17 1.17 0 0 1-1.4 .6M116 225.3a1.47 1.47 0 0 0-1.8 1.4l.1 .2M118.1 229.1v.3l1.1 .9M118.2 229.1l-.1 .1M118.3 228.9l-.2 .2M118.5 228.7l-.2 .3M118.6 228.6l1.3 1M118.6 228.6l-.1 .1"/>
<path d="M118.6 228.6l-.2 .2M119.4 230a.68 .68 0 0 1 .5-.5 .68 .68 0 0 1 .7 .2 .91 .91 0 0 1-.4 1.1 .91 .91 0 0 1-1.1-.1zM119.9 230.6l.2 .2M120.2 230.3l.1 .2M120.3 230.5l.1-.2-.4 .2-.1 .3h.2M120.3 230.5l-.2 .3"/>
<circle cx="107.5" cy="173.2" r=".33"/>
</g>
<circle cx="190.1" cy="118.5" r=".18" fill="#000"/>
<g fill="none" stroke="#000" stroke-width=".71">
<path d="M10.1 9.9h400v277.1h-400zM70.1 6.5v3.4M140.1 6.5v3.4M207.2 5h5.8l-2.9 4.9zM210.1 0v9.9M280.1 6.5v3.4M350.1 6.5v3.4M6.7 74.2h3.4M410.1 74.2h3.5M.1 148.5h10M5.1 145.6l5 2.9-5 2.9zM410.1 148.5h10"/>
<path d="M410.1 148.5l5-2.9v5.8zM6.7 222.7h3.4M410.1 222.7h3.5M70.1 287v3.4M140.1 287v3.4M210.1 287v10M210.1 287l2.9 5h-5.8zM280.1 287v3.4M350.1 287v3.4"/>
</g>
<path d="M270.1 257h140v30h-140zM303.2 257v16M350.1 257v30M390.1 257v12M270.1 265h33.1M270.1 273h80M350.1 277h60M350.1 269h60M350.1 263h60M370.1 277v10M390.1 277v10" fill="none" stroke="#000" stroke-width=".51"/>
<g fill="#000">
<path d="M167.7 66.3l.9 .4-1.4 2.1zM169.2 77.4l.7 .7-2.1 1.4zM121.4 95.7l1.5 2-2.2-1.2zM168.3 84.7l2-1.5 .5 .9zM193.4 87.4l1.9-1.7 .5 .8zM193.7 94.2l2.4-.9 .2 .9zM194.3 99.5l2.6 .2-.3 .9zM120 108.9l2.5 .6-2.5 .4zM120.3 102.3l2.2 1.3-2.5-.3zM150.4 102l.1 .5zM150.2 101.8l.3 .7zM150 101.6l.5 .9z"/>
<path d="M149.8 101.5l.7 1zM149.6 101.3l.9 1.2zM149.3 101.3h.3l.9 1.2zM149 101.3h.3l1.2 1.2zM148.7 101.4l.3-.1 1.5 1.2zM148.5 101.5l.2-.1 1.8 1.1zM148.3 101.7l.2-.2 2 1zM148.3 101.7l2.2 .8-2.3-.6zM148.2 101.9l2.3 .6-2.5-.3zM148 103l2.5-.5-2.3 .7zM148.2 103.2l2.3-.7-2.2 .9zM148.3 103.4l2.2-.9-2 1.1z"/>
<path d="M148.5 103.6l2-1.1-1.8 1.2zM148.7 103.7l1.8-1.2-1.5 1.3zM149 103.8l1.5-1.3-1.2 1.3zM150.5 102.5l-.9 1.3h-.3zM150.5 102.5l-.9 1.3zM150.5 102.5l-.7 1.1zM150.5 102.5l-.5 1zM150.5 102.5l-.3 .8zM150.5 102.5l-.1 .6zM150.5 102.5l-.1 .3zM77.1 127.1l2.5 .6-2.5 .4zM77 133.6l2.6-.4-2.2 1.3z"/>
<path d="M78.6 119.6l1.9 1.6-2.4-.7zM216.8 125.5l.8 .7-2 1.6zM222.4 131.6l1.9-1.7 .5 .8zM215.7 149.4l.6 .8-2.3 1.1zM218.1 155.6l2.3-1.1 .2 .9zM208.6 171.8l2.5-.6v.9zM212.6 177l2.5 .6-.4 .9zM90.6 183.4l.1 .5zM90.5 183.2l.2 .7zM90.2 183l.5 .9zM90.1 182.9l.6 1zM89.8 182.8l.9 1.1z"/>
<path d="M89.5 182.7l.3 .1 .9 1.1zM89.3 182.8l.2-.1 1.2 1.2zM89 182.8h.3l1.4 1.1zM88.8 182.9l.2-.1 1.7 1.1zM88.5 183.1l.3-.2 1.9 1zM88.5 183.1l2.2 .8-2.3-.6zM88.4 183.3l2.3 .6-2.4-.3zM88.3 184.4l2.4-.5-2.3 .7zM88.4 184.6l2.3-.7-2.2 .9zM88.5 184.8l2.2-.9-1.9 1.1zM88.8 185l1.9-1.1-1.7 1.2zM89 185.1l1.7-1.2-1.4 1.3z"/>
<path d="M89.3 185.2l1.4-1.3-1.2 1.3zM90.7 183.9l-.9 1.3h-.3zM90.7 183.9l-.6 1.2-.3 .1zM90.7 183.9l-.6 1.2zM90.7 183.9l-.5 1zM90.7 183.9l-.2 .8zM90.7 183.9l-.1 .6zM90.7 183.9v.3zM161.8 182.8l.1 .5zM161.7 182.6l.2 .7zM161.5 182.4l.4 .9zM161.2 182.2l.7 1.1z"/>
<path d="M161 182.2l.9 1.1zM160.7 182.1l.3 .1 .9 1.1zM160.5 182.1h.2l1.2 1.2zM160.2 182.2l.3-.1 1.4 1.2zM160 182.3l.2-.1 1.7 1.1zM160 182.3l1.9 1-2.1-.8zM159.6 182.7l.2-.2 2.1 .8zM159.6 182.7l2.3 .6-2.4-.4zM159.5 183.8l2.4-.5-2.3 .7zM159.6 184l2.3-.7-2.1 .9zM159.8 184.2l2.1-.9-1.9 1.1zM160 184.4l1.9-1.1-1.7 1.2z"/>
<path d="M160.2 184.5l1.7-1.2-1.4 1.3zM160.5 184.6l1.4-1.3-1.2 1.3zM161.9 183.3l-.9 1.2-.3 .1zM161.9 183.3l-.9 1.2zM161.9 183.3l-.7 1.1zM161.9 183.3l-.4 1zM161.9 183.3l-.2 .8zM161.9 183.3l-.1 .6zM161.9 183.3v.3zM77 231.6l2.5 .1-2.4 .9zM77.5 222.4l2.1 1.5-2.5-.5zM114.4 226.6l-.7 2.5-.9-.5z"/>
<path d="M119.1 230.5l.9 2.5-1.1 .1z"/>
</g>
<path d="M148 102.3h2.5M88.2 183.7h2.5" fill="none" stroke="#000" stroke-width=".38"/>
<path d="M148 102.7h2.5M88.2 184.1h2.5M159.4 183.1h2.5M159.4 183.6h2.5" fill="none" stroke="#000" stroke-width=".42"/>
<text font-size="7.9" x="139" y="28.2">MONTAJE TRONO DE CONTROL IZQUIERDO</text>
<g font-size="4.7">
<text x="304.6" y="263.5">Planos Ensamblaje</text>
<text x="304.6" y="268.9">Trono control izquierdo</text>
</g>
<g font-size="4.2">
<text x="34" y="9.6">6</text>
<text x="104" y="9.6">5</text>
<text x="174" y="9.6">4</text>
<text x="244" y="9.6">3</text>
<text x="314" y="9.6">2</text>
<text x="384" y="9.6">1</text>
<text x="6.8" y="38.7">D</text>
<text x="410.6" y="38.7">D</text>
<text x="7" y="112.9">C</text>
<text x="410.8" y="112.9">C</text>
<text x="7" y="187.1">B</text>
<text x="410.8" y="187.1">B</text>
<text x="7" y="261.4">A</text>
<text x="410.8" y="261.4">A</text>
<text x="34" y="290.4">6</text>
<text x="104" y="290.4">5</text>
<text x="174" y="290.4">4</text>
<text x="244" y="290.4">3</text>
<text x="314" y="290.4">2</text>
<text x="384" y="290.4">1</text>
</g>
<g font-size="3.9">
<text x="173.2" y="53.4">6</text>
<text x="186.3" y="61.3">3</text>
<text x="130.7" y="74">7</text>
<text x="193.7" y="73.8">2</text>
<text x="214.9" y="75.6">6</text>
<text x="103.8" y="83.3">6</text>
<text x="93.6" y="94.7">3</text>
<text x="216.5" y="90.9">3</text>
<text x="216.5" y="107">2</text>
<text x="55.1" y="109.2">6</text>
<text x="93.6" y="109.2">2</text>
<text x="255.4" y="108.9">ITEM</text>
<text x="265.4" y="108.9">QTY</text>
<text x="288.3" y="108.9">PART NUMBER</text>
<text x="344.5" y="108.9">DESCRIPTION</text>
<text x="383.7" y="109">ID Ref.</text>
<text x="224.4" y="116.8">1</text>
<text x="258.5" y="114.2">1</text>
<text x="258.5" y="119.5">2</text>
<text x="267.6" y="114.2">8</text>
<text x="267.6" y="119.5">6</text>
<text x="273.7" y="114.2">DIN 125 - A 3,2</text>
<text x="273.7" y="119.5">DIN 125 - A 6,4</text>
<text x="328.7" y="114.3">Washer</text>
<text x="328.7" y="119.6">Washer</text>
<text x="258.5" y="124.8">3</text>
<text x="267.6" y="124.8">6</text>
<text x="273.7" y="124.8">DIN 127 - A 6</text>
<text x="328.7" y="124.9">Spring Washer</text>
<text x="48" y="127.1">3</text>
<text x="230.5" y="127.6">5</text>
<text x="258.5" y="130.1">4</text>
<text x="267.6" y="130.2">6</text>
<text x="273.7" y="130.2">Harrison Spring Steel Cage Nut</text>
<text x="328.7" y="130.2">Tuerca jaula M6 para chapa</text>
<text x="273.7" y="135.6">M6 9562 o equivalente</text>
<text x="328.7" y="135.6">1.7-2.7</text>
<text x="228.9" y="141.1">1</text>
<text x="258.5" y="140.8">5</text>
<text x="267.6" y="140.8">8</text>
<text x="273.7" y="140.8">DIN 7380 - M3 x 6 P</text>
<text x="328.7" y="140.8">Tornillos de cabeza cilíndrica</text>
<text x="51" y="144.7">2</text>
<text x="328.7" y="146.2">abombada con hueco hexagonal</text>
<text x="235.3" y="152">5</text>
<text x="328.7" y="151.5">- Productos de clase A</text>
<text x="258.5" y="156.7">6</text>
<text x="267.6" y="156.7">6</text>
<text x="273.7" y="156.7">DIN 7380 - M6 x 16 P</text>
<text x="328.7" y="156.8">Tornillos de cabeza cilíndrica</text>
<text x="328.7" y="162.1">abombada con hueco hexagonal</text>
<text x="328.7" y="167.4">- Productos de clase A</text>
<text x="228.9" y="171.7">1</text>
<text x="258.5" y="172.6">7</text>
<text x="267.6" y="172.6">1</text>
<text x="273.7" y="172.6">TRC-COM-0031-CHABOTCI</text>
<text x="328.7" y="172.7">Botonera Izq. Chapa 1,5mm.</text>
<text x="385" y="172.6">1747</text>
<text x="258.5" y="178">8</text>
<text x="267.6" y="177.9">1</text>
<text x="273.7" y="178">TRC-COM-0031-ECI01</text>
<text x="328.7" y="178">Estructura Caja Izquierda.</text>
<text x="385" y="178">1075</text>
<text x="226.7" y="185">5</text>
<text x="328.7" y="183.3">Conjunto soldado.</text>
<text x="258.5" y="188.6">9</text>
<text x="267.6" y="188.6">1</text>
<text x="273.7" y="188.6">TRC-COM-0031-TAPA01</text>
<text x="328.7" y="188.6">Tapa botonera izq y der. Chapa</text>
<text x="385" y="188.6">1078</text>
<text x="43.7" y="195.2">8</text>
<text x="328.7" y="194">plegada 1,5mm</text>
<text x="192.4" y="205.4">9</text>
<text x="63.2" y="218.7">1</text>
<text x="58" y="235.8">5</text>
<text x="106.6" y="241.4">1</text>
<text x="120.5" y="248.5">5</text>
<text x="352.4" y="276">SMK-XXXMAQ-03-LTRONE31-ENS01</text>
</g>
<g font-size="2.4">
<text x="271.2" y="259.7">SCALE:</text>
<text x="350.6" y="260.8">DRAWN: Raúl Rodríguez G.</text>
<text x="391.2" y="260.6">21/04/2014</text>
<text x="350.6" y="267">CHECKED:</text>
<text x="350.6" y="271.4">DWG NO:</text>
<text x="351.6" y="279.3">REV</text>
<text x="372" y="279.4">SIZE</text>
<text x="391" y="279.6">SHEET</text>
<text x="377.9" y="283.8">A3</text>
<text x="398.3" y="283.8">1 /2</text>
</g>
</svg>
